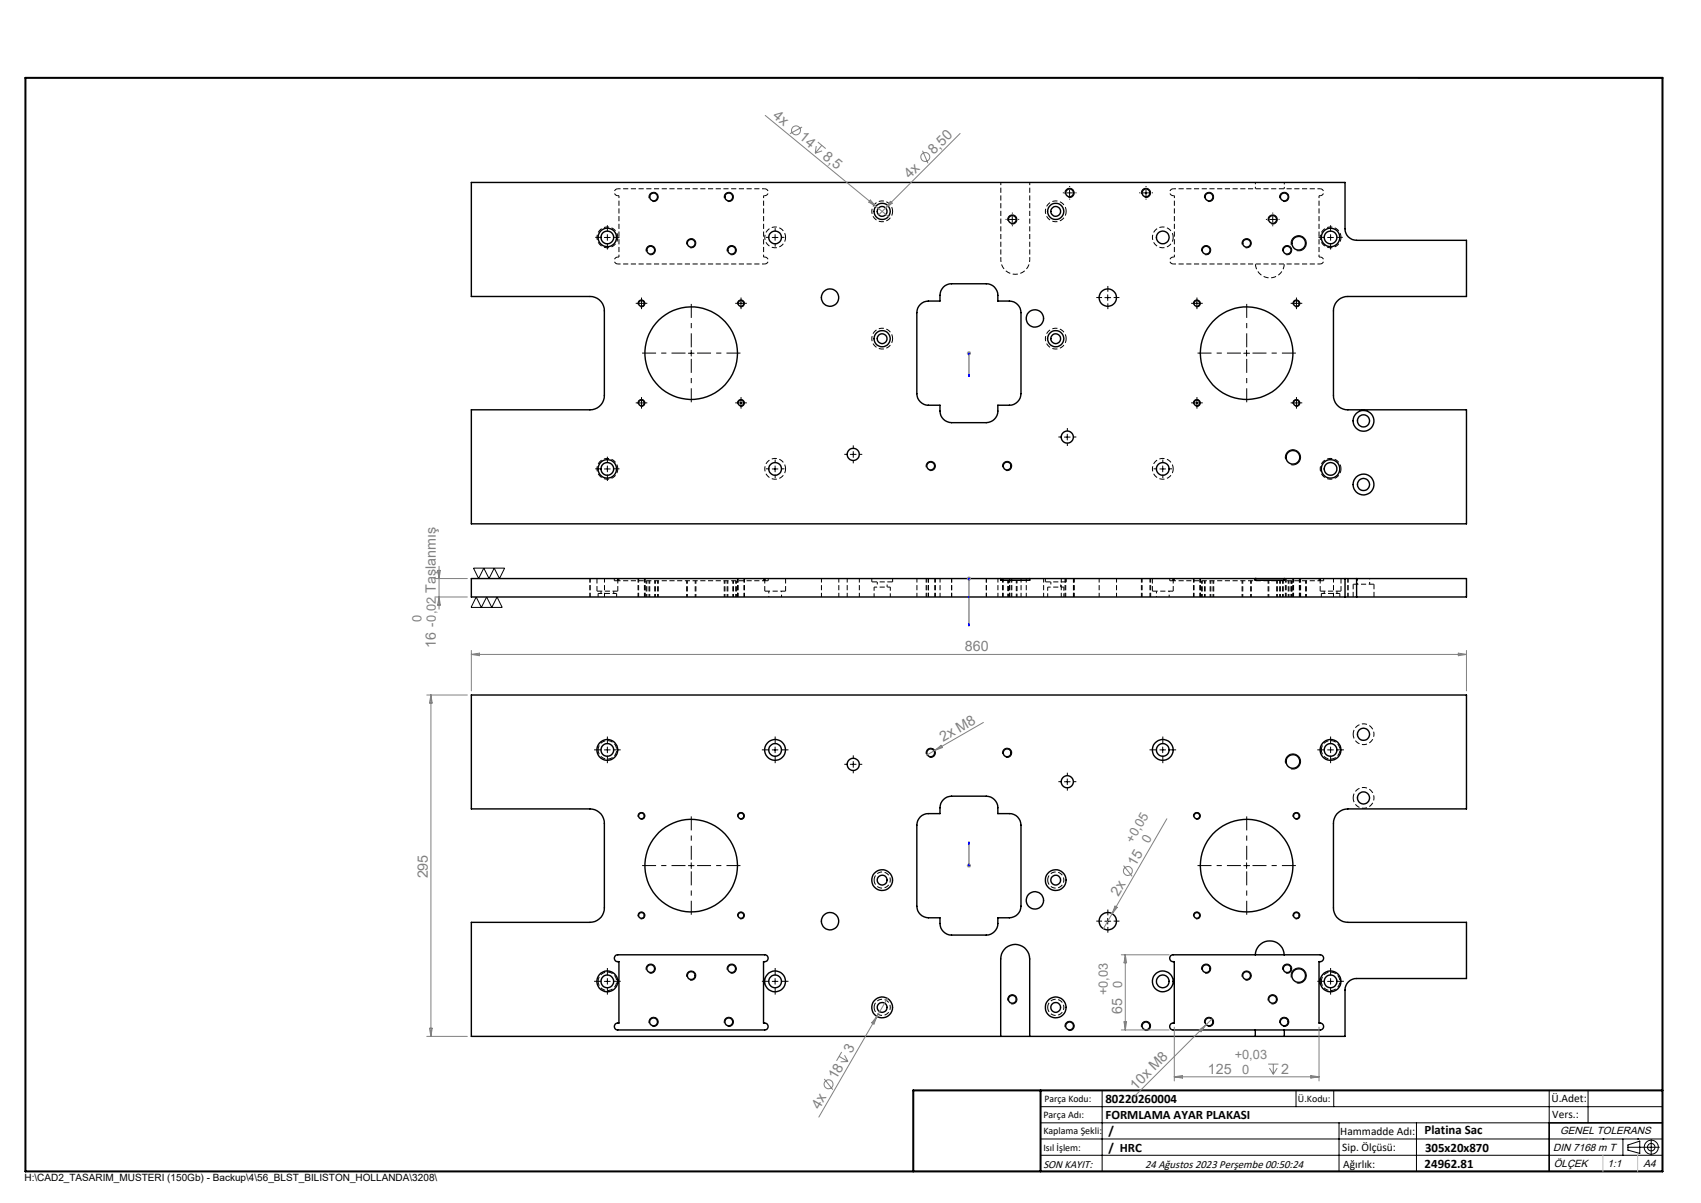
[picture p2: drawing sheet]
<svg xmlns="http://www.w3.org/2000/svg" width="420mm" height="297mm" viewBox="0 0 420 297" stroke-linecap="round" stroke-linejoin="round" font-family="sans-serif">
<g fill="none" stroke="#000" stroke-width=".25" stroke-dasharray="1.3 .6" stroke-dashoffset=".2" stroke-linecap="butt">
<path d="M152.5 58.6a2.57 2.57 0 0 1-3.7 2.3 2.57 2.57 0 0 1-.4-4.3 2.57 2.57 0 0 1 4.1 1.5v.5M152.5 48.3a.86 .86 0 0 1-.8-.8 .86 .86 0 0 1 .8-.9M188.8 46.6a.86 .86 0 0 1 .9 .9 .86 .86 0 0 1-.9 .8M194 58.6a2.57 2.57 0 0 1-3.7 2.3 2.57 2.57 0 0 1-.5-4.3 2.57 2.57 0 0 1 4.1 1.5l.1 .5M220.4 52.2a2.57 2.57 0 0 1-3.7 2.3 2.57 2.57 0 0 1-.4-4.4 2.57 2.57 0 0 1 4 1.6l.1 .5M263.3 52.2a2.57 2.57 0 0 1-3.7 2.3 2.57 2.57 0 0 1-.5-4.4 2.57 2.57 0 0 1 4.1 1.6l.1 .5M289.7 58.6a2.57 2.57 0 0 1-3.7 2.3 2.57 2.57 0 0 1-.5-4.3 2.57 2.57 0 0 1 4.1 1.5l.1 .5M289.7 46.6a.86 .86 0 0 0-.9 .9 .86 .86 0 0 0 .9 .8M326 48.3a.86 .86 0 0 0 .8-.8 .86 .86 0 0 0-.8-.9M331.1 58.6a2.57 2.57 0 0 1-3.7 2.3 2.57 2.57 0 0 1-.4-4.3 2.57 2.57 0 0 1 4.1 1.5v.5M152.5 65.2a.86 .86 0 0 1-.8-.9 .86 .86 0 0 1 .8-.8M188.8 63.5a.86 .86 0 0 1 .9 .8 .86 .86 0 0 1-.9 .9"/>
<path d="M289.7 63.5a.86 .86 0 0 0-.9 .8 .86 .86 0 0 0 .9 .9M326 65.2a.86 .86 0 0 0 .8-.9 .86 .86 0 0 0-.8-.8M220.4 83.6a2.57 2.57 0 0 1-3.7 2.3 2.57 2.57 0 0 1-.4-4.3 2.57 2.57 0 0 1 4 1.5l.1 .5M263.3 83.6a2.57 2.57 0 0 1-3.7 2.3 2.57 2.57 0 0 1-.5-4.3 2.57 2.57 0 0 1 4.1 1.5l.1 .5M152.5 115.7a2.57 2.57 0 0 1-3.7 2.4 2.57 2.57 0 0 1-.4-4.4 2.57 2.57 0 0 1 4.1 1.5v.5M194 115.7a2.57 2.57 0 0 1-3.7 2.4 2.57 2.57 0 0 1-.5-4.4 2.57 2.57 0 0 1 4.1 1.5l.1 .5M289.7 115.7a2.57 2.57 0 0 1-3.7 2.4 2.57 2.57 0 0 1-.5-4.4 2.57 2.57 0 0 1 4.1 1.5l.1 .5M331.1 115.7a2.57 2.57 0 0 1-3.7 2.4 2.57 2.57 0 0 1-.4-4.4 2.57 2.57 0 0 1 4.1 1.5v.5M334.1 197a2.57 2.57 0 0 1 3.7-2.3 2.57 2.57 0 0 1 .5 4.3 2.57 2.57 0 0 1-4.1-1.5l-.1-.5M334.1 181.3a2.57 2.57 0 0 1 3.7-2.3 2.57 2.57 0 0 1 .5 4.3 2.57 2.57 0 0 1-4.1-1.5l-.1-.5"/>
</g>
<path d="M147.7 185.1a2.29 2.29 0 0 1 3.3-2 2.29 2.29 0 0 1 .4 3.8 2.29 2.29 0 0 1-3.7-1.3v-.5M326.3 185.1a2.29 2.29 0 0 1 3.2-2 2.29 2.29 0 0 1 .5 3.8 2.29 2.29 0 0 1-3.7-1.3v-.5M215.8 217.3a2 2 0 0 1 2.9-1.8 2 2 0 0 1 .4 3.3 2 2 0 0 1-3.2-1.1l-.1-.4M258.7 217.3a2 2 0 0 1 2.9-1.8 2 2 0 0 1 .3 3.3 2 2 0 0 1-3.2-1.1v-.4M147.7 242.3a2.29 2.29 0 0 1 3.3-2.1 2.29 2.29 0 0 1 .4 3.9 2.29 2.29 0 0 1-3.7-1.3v-.5M215.8 248.7a2 2 0 0 1 2.9-1.8 2 2 0 0 1 .4 3.4 2 2 0 0 1-3.2-1.2l-.1-.4M258.7 248.7a2 2 0 0 1 2.9-1.8 2 2 0 0 1 .3 3.4 2 2 0 0 1-3.2-1.2v-.4M326.3 242.3a2.29 2.29 0 0 1 3.2-2.1 2.29 2.29 0 0 1 .5 3.9 2.29 2.29 0 0 1-3.7-1.3v-.5" fill="none" stroke="#000" stroke-width=".25" stroke-dasharray="1.3 .6" stroke-dashoffset=".1" stroke-linecap="butt"/>
<g fill="none" stroke="#000" stroke-width=".35">
<path d="M116.4 45h215.7v11.5a2.83 2.83 0 0 0 2.9 2.8h27.1v13.9h-29.3a3.5 3.5 0 0 0-3.6 3.6v20.8a3.5 3.5 0 0 0 3.6 3.6h29.3v28.1h-245.7v-28.1h29.3a3.5 3.5 0 0 0 3.5-3.6v-20.8a3.5 3.5 0 0 0-3.5-3.6h-29.3zM227.2 75.2a2.71 2.71 0 0 1 2-.9h2.9a3.4 3.4 0 0 1 1.8-4l1.1-.2h8.5a2.83 2.83 0 0 1 2.9 2.8v1.4h2.8a2.89 2.89 0 0 1 2.9 2.9v20a2.89 2.89 0 0 1-2.9 2.8h-2.8a3.5 3.5 0 0 1-1.3 3.9l-1.6 .4h-8.5a2.89 2.89 0 0 1-2.9-2.8v-1.5h-2.9a2.89 2.89 0 0 1-2.8-2.8v-20a2.71 2.71 0 0 1 .8-2zM247.1 142.8h7.1M247.1 142.8v.5h7.1v-.5M247.1 142.8h-130.7v4.6h215.7M254.2 142.8h55.8M310 142.8h.1M310 142.8h7.1M310 142.8v.5h7.1v-.5M317.1 142.8h15M332.1 142.8h2.9M332.1 147.4h2.9"/>
<path d="M332.1 142.8v4.6M335 142.8h27.1v4.6h-27.1M335 142.8v4.6M116.4 171.6h245.7v28.1h-29.3a3.6 3.6 0 0 0-3.6 3.6v20.9a3.5 3.5 0 0 0 3.6 3.5h29.3v13.9h-27.1a2.83 2.83 0 0 0-2.9 2.8v11.5h-215.7v-28.2h29.3a3.6 3.6 0 0 0 3.5-3.5v-20.9a3.5 3.5 0 0 0-3.5-3.6h-29.3zM227.2 201.7a2.87 2.87 0 0 1 2-.8h2.9a3.4 3.4 0 0 1 1.8-4.1l1.1-.2h8.5a2.89 2.89 0 0 1 2.9 2.8v1.5h2.8a2.83 2.83 0 0 1 2.9 2.8v20a2.89 2.89 0 0 1-2.9 2.9h-2.8a3.4 3.4 0 0 1-1.8 4l-1.1 .3h-8.5a2.89 2.89 0 0 1-2.9-2.9v-1.4h-2.9a2.89 2.89 0 0 1-2.8-2.9v-20a2.86 2.86 0 0 1 .8-2zM152 235.9l.5-.2h36.3a.87 .87 0 0 1 .8 1 .87 .87 0 0 1-1.1 .7v15.2a.87 .87 0 0 1 1.1 .7 .87 .87 0 0 1-.8 1h-36.3a.87 .87 0 0 1-.8-1 .87 .87 0 0 1 1.1-.7v-15.2a.89 .89 0 0 1-1-.4 .89 .89 0 0 1 .2-1.1zM289.1 235.9l.6-.2h36.3a.87 .87 0 0 1 .8 1 .87 .87 0 0 1-1.1 .7v15.2a.87 .87 0 0 1 1.1 .7 .87 .87 0 0 1-.8 1h-36.3a.87 .87 0 0 1-.9-1 .87 .87 0 0 1 1.1-.7v-15.2a.89 .89 0 0 1-1-.4 .89 .89 0 0 1 .2-1.1zM310 235.7a3.6 3.6 0 0 1 3.5-3.4 3.6 3.6 0 0 1 3.6 3.4M247.1 255.9v-19.2a3.6 3.6 0 0 1 3.6-3.6 3.6 3.6 0 0 1 3.5 3.6v19.2M310 254.3v1.6M317.1 254.3v1.6M410.5 277.2h-28v12"/>
<circle cx="150" cy="58.6" r="1.57"/>
<circle cx="150" cy="58.6" r="2.29"/>
<circle cx="161.4" cy="48.6" r=".98"/>
<circle cx="180" cy="48.6" r=".97"/>
<circle cx="191.4" cy="58.6" r="1.57"/>
<circle cx="217.8" cy="52.2" r="1.2"/>
<circle cx="217.8" cy="52.2" r="2.02"/>
<circle cx="250" cy="54.2" r=".97"/>
<circle cx="260.7" cy="52.2" r="2.01"/>
<circle cx="260.7" cy="52.2" r="1.2"/>
<circle cx="264.1" cy="47.6" r=".97"/>
<circle cx="283" cy="47.6" r=".96"/>
<circle cx="287.1" cy="58.6" r="1.56"/>
<circle cx="298.5" cy="48.6" r=".97"/>
<circle cx="314.2" cy="54.2" r=".96"/>
<circle cx="317.1" cy="48.6" r=".98"/>
<circle cx="328.5" cy="58.6" r="1.57"/>
<circle cx="328.5" cy="58.6" r="2.29"/>
<circle cx="158.4" cy="74.9" r=".72"/>
<circle cx="160.7" cy="61.8" r=".96"/>
<circle cx="170.7" cy="60" r=".97"/>
<circle cx="180.7" cy="61.8" r=".96"/>
<circle cx="182.9" cy="74.9" r=".71"/>
<circle cx="205" cy="73.5" r="2.15"/>
<circle cx="255.5" cy="78.6" r="2.15"/>
<circle cx="273.5" cy="73.5" r="2.14"/>
<circle cx="295.5" cy="74.9" r=".71"/>
<circle cx="297.8" cy="61.8" r=".98"/>
<circle cx="307.8" cy="60" r=".96"/>
<circle cx="317.8" cy="61.8" r=".97"/>
<circle cx="320.1" cy="74.9" r=".72"/>
<circle cx="320.7" cy="60" r="1.68"/>
<circle cx="158.4" cy="99.5" r=".72"/>
<circle cx="170.7" cy="87.2" r="11.4"/>
<circle cx="182.9" cy="99.5" r=".71"/>
<circle cx="217.8" cy="83.6" r="2.01"/>
<circle cx="217.8" cy="83.6" r="1.2"/>
<circle cx="260.7" cy="83.6" r="2"/>
<circle cx="260.7" cy="83.6" r="1.2"/>
<circle cx="295.5" cy="99.5" r=".71"/>
<circle cx="307.8" cy="87.2" r="11.4"/>
<circle cx="320.1" cy="99.5" r=".72"/>
<circle cx="150" cy="115.8" r="1.57"/>
<circle cx="150" cy="115.8" r="2.29"/>
<circle cx="191.4" cy="115.8" r="1.57"/>
<circle cx="210.7" cy="112.2" r="1.51"/>
<circle cx="229.8" cy="115.1" r=".98"/>
<circle cx="248.7" cy="115.1" r=".97"/>
<circle cx="263.5" cy="107.9" r="1.51"/>
<circle cx="287.1" cy="115.8" r="1.57"/>
<circle cx="319.3" cy="112.9" r="1.68"/>
<circle cx="328.5" cy="115.8" r="1.57"/>
<circle cx="328.5" cy="115.8" r="2.29"/>
<circle cx="336.7" cy="119.6" r="2.57"/>
<circle cx="336.7" cy="103.9" r="2.57"/>
<circle cx="336.7" cy="103.9" r="1.5"/>
<circle cx="336.7" cy="119.6" r="1.51"/>
<circle cx="149.9" cy="185.2" r="1.57"/>
<circle cx="150" cy="185.2" r="2.57"/>
<circle cx="191.4" cy="185.2" r="2.57"/>
<circle cx="191.4" cy="185.2" r="1.57"/>
<circle cx="210.7" cy="188.7" r="1.5"/>
<circle cx="229.8" cy="185.8" r=".98"/>
<circle cx="248.7" cy="185.9" r=".97"/>
<circle cx="263.5" cy="193" r="1.51"/>
<circle cx="287.1" cy="185.1" r="2.57"/>
<circle cx="287.1" cy="185.2" r="1.57"/>
<circle cx="319.3" cy="188" r="1.68"/>
<circle cx="328.5" cy="185.1" r="2.57"/>
<circle cx="328.5" cy="185.2" r="1.57"/>
<circle cx="336.7" cy="197" r="1.5"/>
<circle cx="336.7" cy="181.3" r="1.51"/>
<circle cx="158.4" cy="201.4" r=".72"/>
<circle cx="170.7" cy="213.7" r="11.4"/>
<circle cx="182.9" cy="201.4" r=".71"/>
<circle cx="217.8" cy="217.3" r="2.57"/>
<circle cx="217.8" cy="217.3" r="1.21"/>
<circle cx="260.7" cy="217.3" r="1.2"/>
<circle cx="260.7" cy="217.3" r="2.57"/>
<circle cx="295.5" cy="201.4" r=".71"/>
<circle cx="307.8" cy="213.7" r="11.4"/>
<circle cx="320.1" cy="201.4" r=".72"/>
<circle cx="158.4" cy="226" r=".72"/>
<circle cx="160.7" cy="239.1" r=".97"/>
<circle cx="180.7" cy="239.1" r=".97"/>
<circle cx="182.9" cy="226" r=".71"/>
<circle cx="204.9" cy="227.4" r="2.14"/>
<circle cx="255.5" cy="222.3" r="2.14"/>
<circle cx="273.5" cy="227.4" r="2.15"/>
<circle cx="295.5" cy="226" r=".71"/>
<circle cx="297.8" cy="239.1" r=".96"/>
<circle cx="317.8" cy="239.1" r=".96"/>
<circle cx="320.1" cy="226" r=".72"/>
<circle cx="149.9" cy="242.3" r="1.58"/>
<circle cx="150" cy="242.3" r="2.57"/>
<circle cx="161.4" cy="252.3" r=".97"/>
<circle cx="170.7" cy="240.9" r=".97"/>
<circle cx="180" cy="252.3" r=".98"/>
<circle cx="191.4" cy="242.3" r="2.57"/>
<circle cx="191.4" cy="242.3" r="1.58"/>
<circle cx="217.8" cy="248.7" r="2.57"/>
<circle cx="217.8" cy="248.7" r="1.22"/>
<circle cx="250" cy="246.7" r=".97"/>
<circle cx="260.7" cy="248.7" r="1.21"/>
<circle cx="260.7" cy="248.7" r="2.57"/>
<circle cx="264.1" cy="253.3" r=".97"/>
<circle cx="283" cy="253.3" r=".96"/>
<circle cx="287.1" cy="242.3" r="1.58"/>
<circle cx="287.1" cy="242.3" r="2.57"/>
<circle cx="298.5" cy="252.3" r=".98"/>
<circle cx="307.8" cy="240.9" r=".98"/>
<circle cx="314.2" cy="246.7" r=".97"/>
<circle cx="317.1" cy="252.3" r=".97"/>
<circle cx="320.7" cy="240.9" r="1.7"/>
<circle cx="328.5" cy="242.3" r="1.58"/>
<circle cx="328.5" cy="242.3" r="2.57"/>
</g>
<g fill="none" stroke="#000" stroke-width=".25" stroke-dasharray="1.3 .6" stroke-dashoffset=".4" stroke-linecap="butt">
<path d="M147.7 146.5v.9M151.7 143.4h.8M152.3 147.4v-.9M188.8 143.4h.9M215.3 142.8v.9M215.8 144.9v2.5M219.8 147.4v-2.5M220.4 143.7v-.9M258.1 142.8v.9M258.7 144.9v2.5M262.7 147.4v-2.5M263.3 143.7v-.9"/>
<path d="M289.7 143.4h-.9M326.3 146.5v.9M326.8 143.4h-.8M330.8 147.4v-.9"/>
</g>
<g fill="none" stroke="#000" stroke-width=".25" stroke-dasharray="1.3 .6" stroke-linecap="butt">
<path d="M152.8 48.3h-.3M188.8 48.3h-.3M289.7 48.3h.3M325.7 48.3h.3M152.5 63.5h.3M188.5 63.5h.3M290 63.5h-.3M326 63.5h-.3M147.4 145.9h5.1M147.4 142.8v3.1M148.4 145.9v.6M151.5 146.5v-.6"/>
<path d="M151.7 142.8v.6M152.5 142.8v.6M152.5 145.9v-3.1M152.8 143.4v-.6M188.5 142.8v.6M188.8 142.8v.6M188.8 145.9h5.2M188.8 142.8v3.1M189.7 143.4v-.6M194 145.9v-3.1M215.3 143.7h5.1M258.1 143.7h5.2"/>
<path d="M284.5 145.9h5.2M284.5 142.8v3.1M288.8 142.8v.6M289.7 142.8v.6M289.7 145.9v-3.1M290 143.4v-.6M325.7 142.8v.6M326 142.8v.6M326 145.9h5.1M326 142.8v3.1M326.8 143.4v-.6M327 145.9v.6"/>
<path d="M330.1 146.5v-.6M331.1 145.9v-3.1M334.1 144.2v3.2M339.3 144.2h-5.2M339.3 147.4v-3.2"/>
</g>
<path d="M152.5 46.6h36.3M254.3 45v19.2M326 46.6h-36.3M188.8 65.2h-36.3M247.1 64.2v-19.2M289.7 65.2h36.3M152.5 143.4h36.3M216.6 143.7v1.2M219 144.9v-1.2M259.5 143.7v1.2M261.9 144.9v-1.2M326 143.4h-36.3" fill="none" stroke="#000" stroke-width=".25" stroke-dasharray="1.3 .6" stroke-dashoffset=".6" stroke-linecap="butt"/>
<g fill="none" stroke="#000" stroke-width=".25" stroke-dasharray="1.3 .6" stroke-dashoffset=".5" stroke-linecap="butt">
<path d="M159.5 143.4v4M159.7 143.4v4M160.3 143.4v4M160.4 143.4v4M161.7 147.4v-4M161.8 147.4v-4M162.4 147.4v-4M162.5 147.4v-4M169.5 143.4v4M169.7 143.4v4M171.7 147.4v-4M171.8 147.4v-4"/>
<path d="M178.8 143.4v4M179 143.4v4M179.5 143.4v4M179.7 143.4v4M180.9 147.4v-4M181.1 147.4v-4M181.7 147.4v-4M181.8 147.4v-4M219.8 144.9h-4M248.8 143.2v4.2M249 143.2v4.2M250.9 147.4v-4.2"/>
<path d="M251.1 147.4v-4.2M262.7 144.9h-4M296.7 143.4v4M296.9 143.4v4M297.4 143.4v4M297.6 143.4v4M298.8 147.4v-4M299 147.4v-4M299.5 147.4v-4M299.7 147.4v-4M306.7 143.4v4M306.9 143.4v4"/>
<path d="M308.8 147.4v-4M309 147.4v-4M313.1 143.4v4M313.3 143.4v4M315.2 147.4v-4M315.4 147.4v-4M316 143.4v4M316.1 143.4v4M316.7 143.4v4M316.9 143.4v4M318.1 147.4v-4M318.3 147.4v-4"/>
<path d="M318.8 147.4v-4M318.8 143.4v4M319 147.4v-4M319 143.4v4M322.4 147.4v-4M322.6 147.4v-4"/>
</g>
<g fill="none" stroke="#000" stroke-width=".25" stroke-dasharray="1.3 .6" stroke-dashoffset=".3" stroke-linecap="butt">
<path d="M145.7 142.8v4.6M149.3 142.8v4.6M152.3 146.5h-4.6M157.5 142.8v4.6M157.7 142.8v4.6M159.1 147.4v-4.6M159.3 142.8v4.6M159.3 147.4v-4.6M182.1 147.4v-4.6M182.1 142.8v4.6M182.3 142.8v4.6M183.7 147.4v-4.6"/>
<path d="M183.8 147.4v-4.6M202.8 142.8v4.6M207.1 147.4v-4.6M209.2 142.8v4.6M212.2 147.4v-4.6M226.4 142.8v4.6M228.7 142.8v4.6M228.9 142.8v4.6M229.3 142.8v4.6M230.8 147.4v-4.6M231 147.4v-4.6M232.1 142.8v4.6"/>
<path d="M235 142.8v4.6M243.5 142.8v4.6M246.4 142.8v4.6M247.5 142.8v4.6M247.7 142.8v4.6M249.3 142.8v4.6M249.7 147.4v-4.6M249.8 147.4v-4.6M252.1 142.8v4.6M253.4 142.8v4.6M257.7 147.4v-4.6M262 142.8v4.6"/>
<path d="M263 142.8v4.6M263.1 142.8v4.6M265 147.4v-4.6M265.1 147.4v-4.6M265.3 147.4v-4.6M271.4 142.8v4.6M275.7 147.4v-4.6M281.8 142.8v4.6M282 142.8v4.6M283.9 147.4v-4.6M284.1 147.4v-4.6M294.7 142.8v4.6"/>
<path d="M294.8 142.8v4.6M296.3 147.4v-4.6M296.4 142.8v4.6M296.4 147.4v-4.6M317.4 142.8v4.6M317.6 142.8v4.6M319.3 147.4v-4.6M319.3 142.8v4.6M319.4 142.8v4.6M320.8 147.4v-4.6M320.9 147.4v-4.6M321 147.4v-4.6"/>
<path d="M321.1 147.4v-4.6M329.3 142.8v4.6M330.8 146.5h-4.5M332.8 142.8v4.6"/>
</g>
<path d="M188.5 48.3v15.2M290 48.3v15.2M152.8 63.5v-15.2M254.3 64.2a3.6 3.6 0 0 1-3.6 3.5 3.6 3.6 0 0 1-3.6-3.5M325.7 63.5v-15.2M189.8 145.9v1.5M193 147.4v-1.5M285.5 145.9v1.5M288.7 147.4v-1.5M335.2 142.8v1.4M338.2 144.2v-1.4" fill="none" stroke="#000" stroke-width=".25" stroke-dasharray="1.3 .6" stroke-dashoffset=".7" stroke-linecap="butt"/>
<path d="M317.1 65.2a3.6 3.6 0 0 1-3.6 3.4 3.6 3.6 0 0 1-3.5-3.4" fill="none" stroke="#000" stroke-width=".25" stroke-dasharray="1.3 .6" stroke-dashoffset="-.1" stroke-linecap="butt"/>
<path d="M310 46.6v-1.6M317.1 45v1.6" fill="none" stroke="#000" stroke-width=".25" stroke-dasharray="1.3 .6" stroke-dashoffset=".8" stroke-linecap="butt"/>
<g fill="none" stroke="#808080" stroke-width=".25">
<path d="M188.9 28.5l27.4 22.4M198 31.4l-2.9 1.6M201.5 36.1l-.2 1.7M201.9 35.1l2 1.6M202.9 35.9l-1.6 1.9M203 37.2l-1.7 .6M227.8 37.2l1.3 3.1M237.1 32.9l-20.1 20.2M214.9 49.4l1.4 1.5-1.8-1zM216.3 50.9l3.1 2.5M219.9 49.7l.4 .5-1.6 1.1zM238.7 87.2h1"/>
<path d="M238.9 86.9l.7 .7M239.3 86.7v1M239.6 86.9l-.7 .7M108.4 139.8v10.6M107.4 142.8h8M107.4 147.4h8M108.1 140.8h.6l-.3 2zM108.4 147.4l.3 2h-.6zM238.7 142.8h1M238.9 142.5l.7 .7M239.3 142.3v1M239.6 142.5l-.7 .7"/>
<path d="M105.4 171.6h10M106.4 171.6v84.3M106.4 171.6l.3 2h-.7zM116.4 160.6v10M116.4 161.6h245.7M116.4 161.6l2-.3v.6zM242.8 178.4l-12 6.9M360.1 161.3l2 .3-2 .3zM362.1 160.6v10M230.8 185.3l-2 1.1M230.8 185.3l1.6-1.3 .3 .6zM238.7 213.7h1"/>
<path d="M238.9 213.4l.7 .7M239.3 213.2v1M239.6 213.4l-.7 .7M277.4 213.7l2.1 2.7M288.1 202.1l-13.5 23.5M274.6 225.6l-2.1 3.7M275.3 223.7l.6 .3-1.3 1.6zM276.9 235.7h11.8M277.8 235.7v18.6M277.8 235.7l.4 2h-.7zM105.4 255.9h10M106 253.9h.7l-.3 2z"/>
<path d="M207.8 259.7l-1.2 2.2M216.5 250.9l-14.3 24.9M216.5 250.9l-.7 1.9-.6-.3zM219.1 246.5l-2.6 4.4M276.9 254.3h11.8M277.5 252.3h.7l-.4 2zM289.9 253.6v13.3M296.1 254.3l1.6-1.2-1.2 1.6zM297.7 253.1l-17.8 17.8M299.3 251.5l-1.6 1.6M325.7 253.6v13.3M203.5 266.4l2.1 2.6"/>
<path d="M207.2 260.8l2.2 1.3M208.5 260.5l.9 1.6M209.4 262.1h-1.8M289.9 265.8h35.8M289.9 265.8l2.1-.3v.7zM313.1 262.7h2.6M313.4 263.7l1 1.5M314.4 262.7v2.5M315.3 263.7l-.9 1.5M323.7 265.5l2 .3-2 .4z"/>
<circle cx="196.5" cy="32.2" r="1.11"/>
<circle cx="228.4" cy="38.8" r="1.11"/>
<circle cx="278.5" cy="215" r="1.11"/>
<circle cx="204.6" cy="267.7" r="1.11"/>
</g>
<g fill="none" stroke="#000" stroke-width=".25">
<path d="M350.2 19.2h60.3v12.6M149.2 58.6h1.5M150 57.9v1.4M160.3 48.9a1.15 1.15 0 0 1 1-1.4 1.15 1.15 0 0 1 1.2 1.2 1.15 1.15 0 0 1-1.4 1M178.9 48.9a1.14 1.14 0 0 1 1-1.4 1.14 1.14 0 0 1 1.2 1.2 1.14 1.14 0 0 1-1.4 1M190.7 58.6h1.4M191.4 57.9v1.4M248.8 54.5a1.15 1.15 0 0 1 1.1-1.4 1.15 1.15 0 0 1 1.2 1.2 1.15 1.15 0 0 1-1.4 1M249.2 54.2h1.5M249.9 53.5v1.4M263 47.9a1.14 1.14 0 0 1 1-1.4 1.14 1.14 0 0 1 1.2 1.2 1.14 1.14 0 0 1-1.4 1M263.4 47.6h1.4"/>
<path d="M264.1 46.9v1.4M281.8 47.9a1.14 1.14 0 0 1 1-1.4 1.14 1.14 0 0 1 1.3 1.2 1.14 1.14 0 0 1-1.5 1M282.2 47.6h1.5M283 46.9v1.4M297.4 48.9a1.14 1.14 0 0 1 1-1.4 1.14 1.14 0 0 1 1.3 1.2 1.14 1.14 0 0 1-1.5 1M313.1 54.5a1.15 1.15 0 0 1 1-1.4 1.15 1.15 0 0 1 1.3 1.2 1.15 1.15 0 0 1-1.5 1M313.5 54.2h1.5M314.3 53.5v1.4M316 48.9a1.15 1.15 0 0 1 1-1.4 1.15 1.15 0 0 1 1.2 1.2 1.15 1.15 0 0 1-1.4 1M327.8 58.6h1.4M328.5 57.9v1.4M157.6 75.1a.87 .87 0 0 1 .7-1.1 .87 .87 0 0 1 .9 1 .87 .87 0 0 1-1 .7"/>
<path d="M157.7 74.9h1.4M158.4 74.2v1.4M159.6 62.1a1.15 1.15 0 0 1 1-1.5 1.15 1.15 0 0 1 1.2 1.3 1.15 1.15 0 0 1-1.4 1M169.6 60.4a1.14 1.14 0 0 1 1-1.5 1.14 1.14 0 0 1 1.2 1.3 1.14 1.14 0 0 1-1.4 1M179.6 62.1a1.15 1.15 0 0 1 1-1.5 1.15 1.15 0 0 1 1.2 1.3 1.15 1.15 0 0 1-1.4 1M182.1 75.1a.85 .85 0 0 1 .8-1 .85 .85 0 0 1 .9 .9 .85 .85 0 0 1-1.1 .7M182.2 74.9h1.5M183 74.2v1.4M272.8 73.5h1.4M273.5 72.8v1.4M294.7 75.1a.85 .85 0 0 1 .8-1 .85 .85 0 0 1 .9 .9 .85 .85 0 0 1-1.1 .7M294.8 74.9h1.4"/>
<path d="M295.5 74.2v1.4M296.7 62.1a1.14 1.14 0 0 1 1-1.5 1.14 1.14 0 0 1 1.3 1.3 1.14 1.14 0 0 1-1.5 1M306.7 60.4a1.15 1.15 0 0 1 1-1.5 1.15 1.15 0 0 1 1.3 1.3 1.15 1.15 0 0 1-1.5 1M316.7 62.1a1.14 1.14 0 0 1 1.1-1.5 1.14 1.14 0 0 1 1.2 1.3 1.14 1.14 0 0 1-1.5 1M318.8 60.5a1.87 1.87 0 0 1 1.7-2.3 1.87 1.87 0 0 1 2 2 1.87 1.87 0 0 1-2.3 1.7M319.3 75.1a.87 .87 0 0 1 .7-1.1 .87 .87 0 0 1 1 1 .87 .87 0 0 1-1.1 .7M319.4 74.9h1.4M320.1 74.2v1.4M157.6 99.7a.85 .85 0 0 1 .7-1.1 .85 .85 0 0 1 .9 .9 .85 .85 0 0 1-1 .8M157.7 99.5h1.4M158.4 98.8v1.4M170 87.2h1.4"/>
<path d="M170.7 86.5v1.4M182.1 99.7a.84 .84 0 0 1 .8-1.1 .84 .84 0 0 1 .9 .9 .84 .84 0 0 1-1.1 .8M182.2 99.5h1.5M183 98.8v1.4M294.7 99.7a.84 .84 0 0 1 .8-1.1 .84 .84 0 0 1 .9 .9 .84 .84 0 0 1-1.1 .8M294.8 99.5h1.4M295.5 98.8v1.4M307.1 87.2h1.4M307.8 86.5v1.4M319.3 99.7a.85 .85 0 0 1 .7-1.1 .85 .85 0 0 1 .9 .9 .85 .85 0 0 1-1 .8M319.4 99.5h1.4M320.1 98.8v1.4"/>
<path d="M149.2 115.8h1.5M150 115v1.5M190.7 115.8h1.4M191.4 115v1.5M209.9 112.2h1.5M210.7 111.5v1.4M228.7 115.4a1.15 1.15 0 0 1 1-1.5 1.15 1.15 0 0 1 1.3 1.3 1.15 1.15 0 0 1-1.5 1M247.6 115.4a1.14 1.14 0 0 1 1-1.5 1.14 1.14 0 0 1 1.2 1.3 1.14 1.14 0 0 1-1.4 1M262.8 107.9h1.4M263.5 107.2v1.4M286.4 115.8h1.4M287.1 115v1.5"/>
<path d="M317.4 113.4a1.87 1.87 0 0 1 1.7-2.4 1.87 1.87 0 0 1 2 2.1 1.87 1.87 0 0 1-2.3 1.6M116.9 140.3h7.7l-1.3 2.5-1.3-2.5-1.2 2.5-1.3-2.5-1.3 2.5zM117.6 147.4l1.3 2.6 1.3-2.6 1.2 2.6 1.3-2.6 1.3 2.6h-7.7zM149.2 185.1h1.5M150 184.4v1.4M190.7 185.1h1.4M191.4 184.4v1.4M209.9 188.7h1.5M210.7 188v1.4M228.7 186.2a1.15 1.15 0 0 1 1-1.5 1.15 1.15 0 0 1 1.3 1.3 1.15 1.15 0 0 1-1.5 1M247.6 186.2a1.14 1.14 0 0 1 1-1.5 1.14 1.14 0 0 1 1.2 1.3 1.14 1.14 0 0 1-1.4 1M262.8 193h1.4"/>
<path d="M263.5 192.3v1.4M286.4 185.1h1.4M287.1 184.4v1.4M317.4 188.5a1.87 1.87 0 0 1 1.7-2.4 1.87 1.87 0 0 1 2 2.1 1.87 1.87 0 0 1-2.3 1.6M327.8 185.1h1.4M328.5 184.4v1.4M157.6 201.6a.85 .85 0 0 1 .7-1 .85 .85 0 0 1 .9 .9 .85 .85 0 0 1-1 .7M170 213.7h1.4M170.7 213v1.4M182.1 201.6a.84 .84 0 0 1 .8-1 .84 .84 0 0 1 .9 .9 .84 .84 0 0 1-1.1 .7M294.7 201.6a.84 .84 0 0 1 .8-1 .84 .84 0 0 1 .9 .9 .84 .84 0 0 1-1.1 .7M307.1 213.7h1.4"/>
<path d="M307.8 213v1.4M319.3 201.6a.85 .85 0 0 1 .7-1 .85 .85 0 0 1 .9 .9 .85 .85 0 0 1-1 .7M157.6 226.2a.87 .87 0 0 1 .7-1.1 .87 .87 0 0 1 .9 1 .87 .87 0 0 1-1 .7M159.6 239.4a1.14 1.14 0 0 1 1-1.4 1.14 1.14 0 0 1 1.2 1.2 1.14 1.14 0 0 1-1.4 1M179.6 239.4a1.14 1.14 0 0 1 1-1.4 1.14 1.14 0 0 1 1.2 1.2 1.14 1.14 0 0 1-1.4 1M182.1 226.2a.85 .85 0 0 1 .8-1 .85 .85 0 0 1 .9 .9 .85 .85 0 0 1-1.1 .7M272.8 227.4h1.4M273.5 226.7v1.4M294.7 226.2a.85 .85 0 0 1 .8-1 .85 .85 0 0 1 .9 .9 .85 .85 0 0 1-1.1 .7M296.7 239.4a1.13 1.13 0 0 1 1-1.4 1.13 1.13 0 0 1 1.2 1.2 1.13 1.13 0 0 1-1.4 1M316.7 239.4a1.13 1.13 0 0 1 1-1.4 1.13 1.13 0 0 1 1.2 1.3 1.13 1.13 0 0 1-1.4 .9M319.3 226.2a.87 .87 0 0 1 .7-1.1 .87 .87 0 0 1 1 1 .87 .87 0 0 1-1.1 .7"/>
<path d="M149.2 242.3h1.5M150 241.6v1.4M160.3 252.6a1.15 1.15 0 0 1 1-1.5 1.15 1.15 0 0 1 1.2 1.3 1.15 1.15 0 0 1-1.4 1M169.6 241.2a1.14 1.14 0 0 1 1-1.5 1.14 1.14 0 0 1 1.2 1.3 1.14 1.14 0 0 1-1.4 1M178.9 252.6a1.14 1.14 0 0 1 1-1.4 1.14 1.14 0 0 1 1.2 1.2 1.14 1.14 0 0 1-1.4 1M190.7 242.3h1.4M191.4 241.6v1.4M248.8 247a1.15 1.15 0 0 1 1.1-1.4 1.15 1.15 0 0 1 1.2 1.2 1.15 1.15 0 0 1-1.4 1M263 253.6a1.15 1.15 0 0 1 1-1.5 1.15 1.15 0 0 1 1.3 1.3 1.15 1.15 0 0 1-1.5 1M281.8 253.6a1.15 1.15 0 0 1 1-1.5 1.15 1.15 0 0 1 1.3 1.3 1.15 1.15 0 0 1-1.5 1M297.4 252.6a1.14 1.14 0 0 1 1-1.4 1.14 1.14 0 0 1 1.3 1.2 1.14 1.14 0 0 1-1.5 1M306.7 241.2a1.15 1.15 0 0 1 1-1.5 1.15 1.15 0 0 1 1.3 1.3 1.15 1.15 0 0 1-1.5 1"/>
<path d="M313.1 247a1.15 1.15 0 0 1 1-1.4 1.15 1.15 0 0 1 1.3 1.2 1.15 1.15 0 0 1-1.5 1M316 252.6a1.15 1.15 0 0 1 1-1.5 1.15 1.15 0 0 1 1.2 1.3 1.15 1.15 0 0 1-1.4 1M318.8 241.3a1.87 1.87 0 0 1 1.7-2.3 1.87 1.87 0 0 1 2 2 1.87 1.87 0 0 1-2.3 1.7M327.8 242.3h1.4M328.5 241.6v1.4M256.9 273.2h153.6M256.9 277.2h153.6M272.1 269.2v20M320 269.2v4M329.3 269.2v4M330.6 277.2v12M349.7 277.2v12"/>
<path d="M382.5 269.2v20M392.1 269.2v8M225.5 289.2h185M256.9 281.2h153.6M256.9 285.2h153.6M395.8 281.2h.1M400.7 281.2v4M402 283.2h7.7M402 282.7l2.9-1v3.1l-2.9-.9zM404.4 281.2h.1M407.7 281.3v3.8"/>
<circle cx="407.7" cy="283.2" r=".93"/>
<circle cx="407.7" cy="283.2" r="1.74"/>
</g>
<path d="M239.3 93.1v-.6v.6M239.3 87v.3zM239.3 87.2h.1M239.3 87.2v5.9M239.3 142.7v.3zM239.3 154.6v-.6v.6M239.3 142.8h.1M239.3 142.8v11.8M239.3 207.8v.6v-.6M239.3 213.6v.3zM239.3 213.7h.1M239.3 207.8v5.9" fill="none" stroke="#00f" stroke-width=".25"/>
<g fill="none" stroke="#000" stroke-width=".25" stroke-dasharray="15.2 1.3 1.3 1.3" stroke-linecap="butt">
<path d="M148.5 58.6h-1.5M150 57.2v-1.6M151.4 58.6h1.6M190 58.6h-.9M191.4 57.2v-.9M192.8 58.6h.9M248.5 54.2h-.2M250 52.7v-.2M250 55.6v.3M251.4 54.2h.3M262.7 47.6h-.3M264.1 46.2v-.3"/>
<path d="M264.1 49v.3M265.5 47.6h.3M281.5 47.6h-.2M283 46.2v-.3M283 49v.3M284.4 47.6h.3M312.8 54.2h-.2M314.3 52.7v-.2M314.3 55.6v.3M315.7 54.2h.2M327.1 58.6h-1.6M328.5 57.2v-1.6"/>
<path d="M330 58.6h1.5M150 60v1.6M157.7 74.9h-.7M158.4 74.2v-.7M158.4 75.6v.7M159.1 74.9h.7M182.3 74.9h-.8M183 74.2v-.7M183 75.6v.7M183.7 74.9h.7M191.4 60v.9M272.1 73.5h-1.4"/>
<path d="M273.5 72v-1.4M273.5 74.9v1.4M275 73.5h1.4M294.8 74.9h-.7M295.5 74.2v-.7M295.5 75.6v.7M296.3 74.9h.7M319.4 74.9h-.7M320.1 74.2v-.7M320.1 75.6v.7M320.8 74.9h.7M328.5 60v1.6"/>
<path d="M157.7 99.5h-.7M158.4 98.7v-.7M159.1 99.5h.7M182.3 99.5h-.8M183 98.7v-.7M183.7 99.5h.7M294.8 99.5h-.7M295.5 98.7v-.7M296.3 99.5h.7M319.4 99.5h-.7M320.1 98.7v-.7M320.8 99.5h.7"/>
<path d="M148.5 115.7h-1.5M150 114.3v-1.6M150 117.2v1.5M151.4 115.7h1.6M158.4 100.2v.7M183 100.2v.7M190 115.7h-.9M191.4 114.3v-.8M191.4 117.2v.8M192.8 115.7h.9M209.3 112.2h-.8M210.7 110.7v-.7"/>
<path d="M210.7 113.6v.8M212.1 112.2h.8M262.1 107.9h-.8M263.5 106.5v-.8M263.5 109.3v.8M265 107.9h.8M285.7 115.7h-.9M287.1 114.3v-.8M287.1 117.2v.8M288.5 115.7h.9M295.5 100.2v.7M320.1 100.2v.7"/>
<path d="M148.5 185.1h-1.8M150 183.7v-1.9M150 186.6v1.8M151.4 185.1h1.9M190 185.1h-1.9M191.4 183.7v-1.9M191.4 186.6v1.8M192.8 185.1h1.9M209.3 188.7h-.8M210.7 187.3v-.8M210.7 190.1v.8M212.1 188.7h.8"/>
<path d="M262.1 193h-.8M263.5 191.6v-.8M263.5 194.4v.8M265 193h.8M285.7 185.1h-1.9M287.1 183.7v-1.9M287.1 186.6v1.8M288.5 185.1h1.9M327.1 185.1h-1.8M328.5 183.7v-1.9M328.5 186.6v1.8M330 185.1h1.8"/>
<path d="M272.1 227.4h-1.4M273.5 226v-1.4M273.5 228.8v1.5M275 227.4h1.4M148.5 242.3h-1.8M150 240.8v-1.8M150 243.7v1.9M151.4 242.3h1.9M190 242.3h-1.9M191.4 240.8v-1.8M191.4 243.7v1.9M192.8 242.3h1.9"/>
<path d="M327.1 242.3h-1.8M328.5 240.8v-1.8M328.5 243.7v1.9M330 242.3h1.8"/>
</g>
<g fill="none" stroke="#000" stroke-width=".25" stroke-dasharray="15.2 1.3 1.3 1.3" stroke-dashoffset="11.8" stroke-linecap="butt">
<path d="M169.3 87.2h-10.8M170.7 85.7v-10.7M170.7 88.6v10.7M172.1 87.2h10.7M306.4 87.2h-10.7M307.8 85.7v-10.7M307.8 88.6v10.7M309.3 87.2h10.7M169.3 213.7h-10.8M170.7 212.3v-10.7M170.7 215.1v10.7M172.1 213.7h10.7"/>
<path d="M306.4 213.7h-10.7M307.8 212.3v-10.7M307.8 215.1v10.7M309.3 213.7h10.7"/>
</g>
<path d="M6.3 19.2h404.2v270h-404.2zM256.9 269.2v20M410.5 269.2h-185v20" fill="none" stroke="#000" stroke-width=".5"/>
<path d="M392.1 281.2h.1M395.8 285.2v4M404.4 285.2v4" fill="none" stroke="#c0c0c0" stroke-width=".25"/>
<g fill="#00f">
<path d="M239.3 207.8v.6zM239.3 213.6v.3z"/>
<path d="M239.3 92.5v.6zM239.3 87v.3z"/>
<path d="M239.3 142.7v.3zM239.3 154v.6z"/>
</g>
<g font-size="3.5" fill="#808080">
<text x="190.7" y="28.9" transform="rotate(39 190.7 28.9)">4x</text>
<text x="197.2" y="34.2" transform="rotate(39 197.2 34.2)">14</text>
<text x="202.9" y="38.9" transform="rotate(39 202.9 38.9)">8,5</text>
<text x="230.6" y="38.3" transform="rotate(-45 230.6 38.3)">8,50</text>
<text x="224.6" y="44.3" transform="rotate(-45 224.6 44.3)">4x</text>
<text x="107.6" y="146.4" transform="rotate(-90 107.6 146.4)">Taşlanmış</text>
<text x="107.6" y="160" transform="rotate(-90 107.6 160)">16 -0,02</text>
<text x="238.2" y="160.8">860</text>
<text x="232.9" y="183.2" transform="rotate(-30 232.9 183.2)">2x M8</text>
<text x="280.4" y="214.1" transform="rotate(-60 280.4 214.1)">15</text>
<text x="105.6" y="216.9" transform="rotate(-90 105.6 216.9)">295</text>
<text x="276.2" y="221.3" transform="rotate(-60 276.2 221.3)">2x</text>
<text x="277.1" y="250.4" transform="rotate(-90 277.1 250.4)">65</text>
<text x="210.2" y="260.3" transform="rotate(-60 210.2 260.3)">3</text>
<text x="206.5" y="266.8" transform="rotate(-60 206.5 266.8)">18</text>
<text x="280.5" y="269.2" transform="rotate(-45 280.5 269.2)">10x M8</text>
<text x="298.3" y="265">125</text>
<text x="316.4" y="265">2</text>
<text x="202.3" y="274" transform="rotate(-60 202.3 274)">4x</text>
</g>
<g font-size="3.2" fill="#808080">
<text x="104.1" y="153.5" transform="rotate(-90 104.1 153.5)">0</text>
<text x="279.7" y="208.3" transform="rotate(-60 279.7 208.3)">+0,05</text>
<text x="283.7" y="208.4" transform="rotate(-60 283.7 208.4)">0</text>
<text x="273.5" y="245.7" transform="rotate(-90 273.5 245.7)">+0,03</text>
<text x="277.1" y="243.8" transform="rotate(-90 277.1 243.8)">0</text>
<text x="304.9" y="261.5">+0,03</text>
<text x="306.7" y="265.1">0</text>
</g>
<g font-size="3.2">
<text x="272.9" y="272.3">80220260004</text>
<text x="272.9" y="276.3">FORMLAMA AYAR PLAKASI</text>
<text x="273.7" y="280.3">/</text>
<text x="351.8" y="280">Platina Sac</text>
<text x="273.7" y="284.4">/ HRC</text>
<text x="351.9" y="284.3">305x20x870</text>
<text x="351.8" y="288.3">24962.81</text>
</g>
<g font-size="2.8">
<text x="383" y="272.2">Ü.Adet:</text>
<text x="330.9" y="280.3">Hammadde Adı:</text>
<text x="383.3" y="276">Vers.:</text>
<text x="331.4" y="284.3">Sip. Ölçüsü:</text>
<text x="257.6" y="288.3">SON KAYIT:</text>
<text x="282.8" y="288.3">24 Ağustos 2023 Perşembe 00:50:24</text>
<text x="331.6" y="288.3">Ağırlık:</text>
</g>
<g font-size="2.6">
<text x="385.2" y="279.9">GENEL TOLERANS</text>
<text x="383.5" y="284">DIN 7168 m T</text>
<text x="383.6" y="288.1">ÖLÇEK</text>
<text x="396.9" y="288.1">1:1</text>
<text x="405.8" y="288.1">A4</text>
</g>
<g font-size="2.5">
<text x="257.9" y="272">Parça Kodu:</text>
<text x="320.5" y="272">Ü.Kodu:</text>
<text x="257.6" y="280">Kaplama Şekli:</text>
<text x="257.6" y="276">Parça Adı:</text>
<text x="257.6" y="284.1">Isıl İşlem:</text>
<text x="6.1" y="291.6">H:\CAD2_TASARIM_MUSTERI (150Gb) - Backup\4\56_BLST_BILISTON_HOLLANDA\3208\</text>
</g>
</svg>
